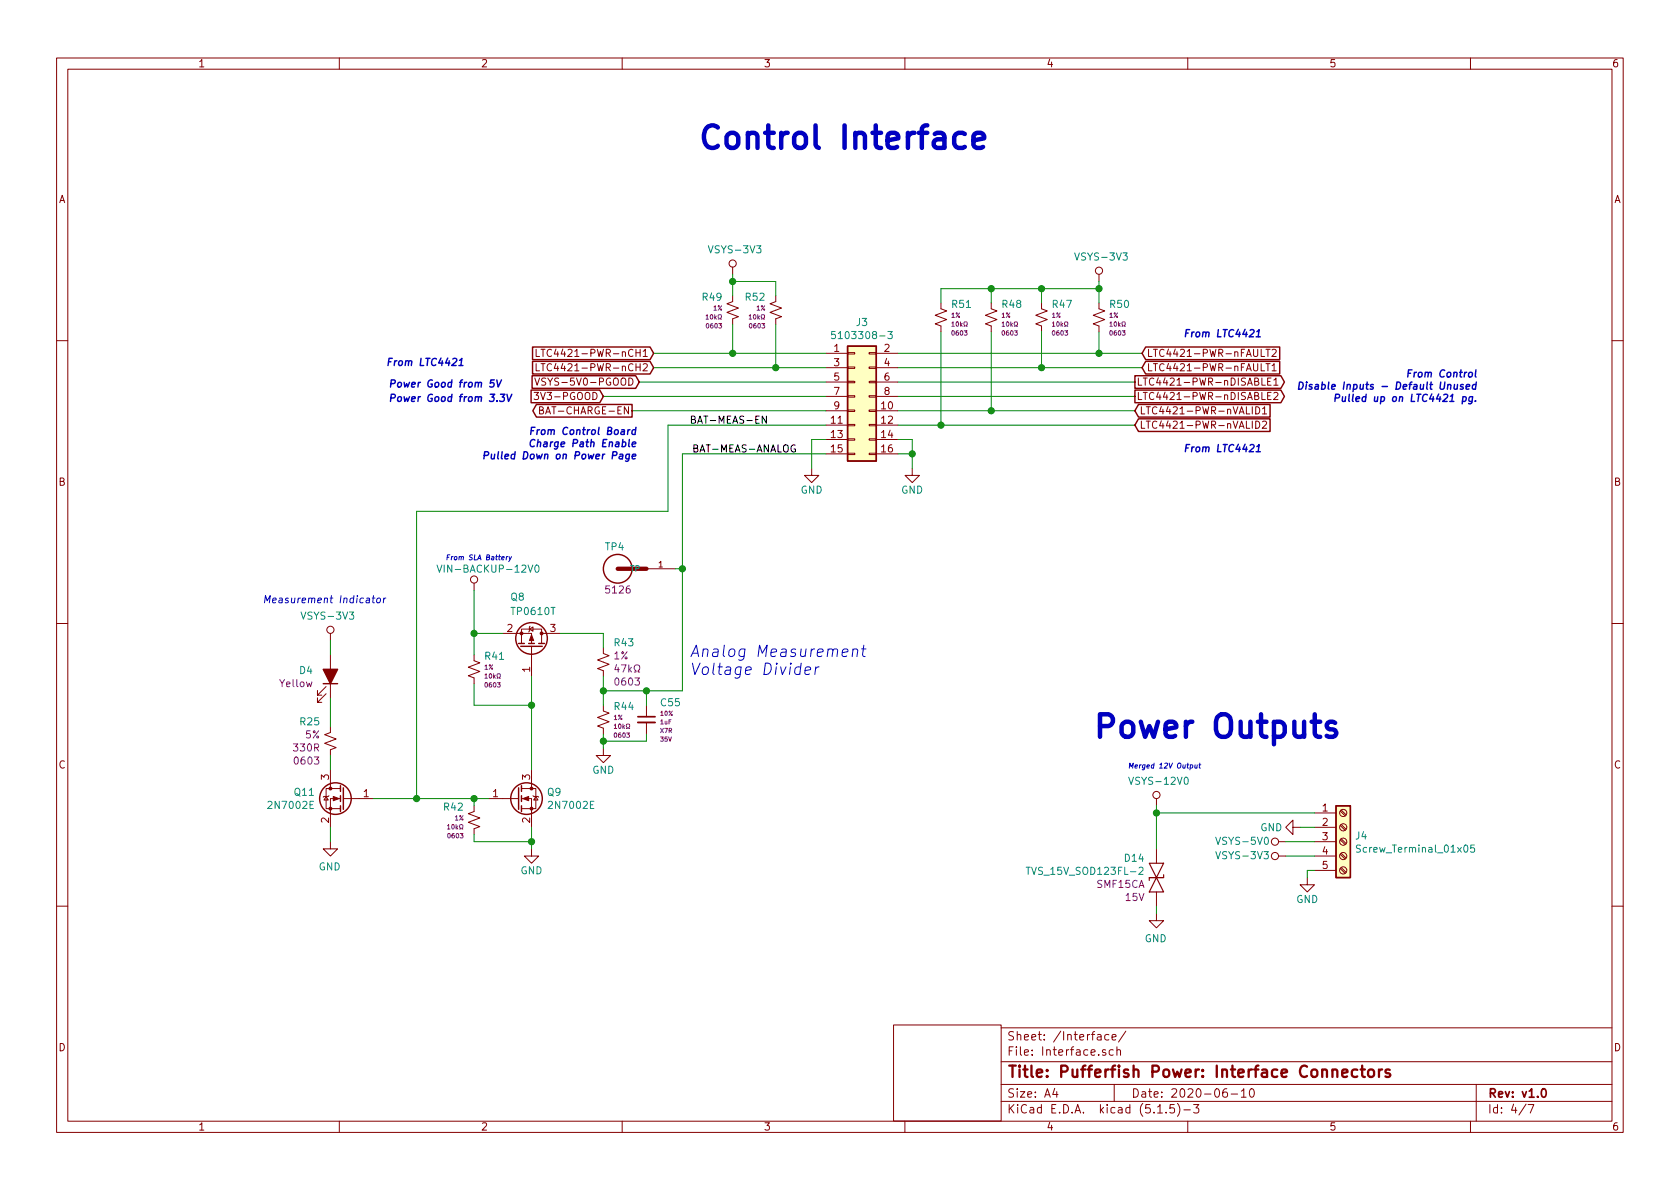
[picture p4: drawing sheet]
<svg xmlns="http://www.w3.org/2000/svg" width="297mm" height="210mm" viewBox="0 0 297 210" stroke-linecap="round" stroke-linejoin="round" font-family="sans-serif">
<g fill="none" stroke="#840000" stroke-width=".18">
<path d="M10 10.3h277v189.9h-277zM12 12.2h273v186.1h-273zM60 10.3v1.9M110 10.3v1.9M160 10.3v1.9M210 10.3v1.9M260 10.3v1.9M129.5 52.3v1l-1 .4 2.1 .8-2.1 .7 2.1 .8-1.1 .4v1M129.5 47.2v1.3M137.2 52.3v1l-1.1 .4 2.1 .8-2.1 .7 2.1 .8-1 .4v1M166.4 53.6v1l1 .4-2 .7 2 .8-2 .8 1 .4v1M175.3 53.6v1l1 .4-2.1 .7 2.1 .8-2.1 .8 1.1 .4v1"/>
<path d="M184.1 53.6v1l1.1 .4-2.1 .7 2.1 .8-2.1 .8 1 .4v1M194.3 53.6v1l1 .4-2 .7 2 .8-2 .8 1 .4v1M194.3 48.5v1.3M10 60.2h2M94.4 69.4h.8l-.4 .5 .3 .1 .1 .4-.2 .3-.6-.2M94.6 66.8l.4 1.3 .4-1.3M94.8 61.8v1.2h.6M94.8 64.3v1.3h.6M95.4 72.5h.5l.2-.2-.1-.2-.6-.2v1.3h.5l.2-.1v-.3l-.3-.3M95.7 61.8h.7M95.7 64.3h.7M96 61.8v1.2"/>
<path d="M96 64.3v1.3M96.5 66.9l-.5-.1-.2 .2v.2l.1 .2 .5 .2 .1 .3-.3 .2h-.4M97.5 61.9a.6 .6 0 0 0-.8 .4 .6 .6 0 0 0 .6 .7l.2-.1M97.5 64.4a.6 .6 0 0 0-.8 .5 .6 .6 0 0 0 .6 .7l.2-.1M146 62.5h3.9M146 72.6h3.9M146 75.2h3.9M146 77.7h3.9M146 65h3.9M146 67.6h3.9M146 70.1h3.9M149.9 75.1h1.2v.2h-1.2z"/>
<path d="M149.9 77.6h1.2v.2h-1.2zM149.9 72.5h1.2v.3h-1.2zM149.9 67.4h1.2v.3h-1.2zM149.9 64.9h1.2v.2h-1.2zM149.9 62.4h1.2v.2h-1.2zM149.9 70h1.2v.2h-1.2zM153.7 75.1h1.2v.2h-1.2zM153.7 77.6h1.2v.2h-1.2zM153.7 72.5h1.2v.3h-1.2zM153.7 67.4h1.2v.3h-1.2zM153.7 64.9h1.2v.2h-1.2zM153.7 62.4h1.2v.2h-1.2z"/>
<path d="M153.7 70h1.2v.2h-1.2zM154.9 62.5h3.8M154.9 72.6h3.8M154.9 75.2h3.8M154.9 77.7h3.8M154.9 65h3.8M154.9 67.6h3.8M154.9 70.1h3.8M221.4 71.9v1.3M222 74.5a.64 .64 0 0 1 .7 .6 .64 .64 0 0 1-.7 .6zM222 71.9a.64 .64 0 0 1 .7 .7 .64 .64 0 0 1-.7 .6zM223 61.8v1.2h.6"/>
<path d="M223 64.3v1.3h.6M223.1 69.4v1.3h.6M223.1 66.8v1.3h.6M223.2 74.6l.5-.1 .3 .3-.8 .9h.8M223.2 72.3l.4-.4v1.3M223.2 73.2h.8M223.8 61.8h.8M223.8 64.3h.8M224.1 70h.5M224.1 67.5h.5M224.2 61.8v1.2M224.2 64.3v1.3"/>
<path d="M224.7 69.4h-.6v1.3h.6M224.7 66.8h-.6v1.3h.6M224.9 61.9l.5-.1 .3 .3-.8 .9h.8M224.9 64.7l.4-.4v1.3M224.9 65.6h.8M225.2 69.5l.5-.1 .3 .3-.8 1h.8M225.2 67.2l.4-.4v1.3M225.2 68.1h.8M285 60.2h2M143.5 82.8v1.3h-1.3l1.3 1.2 1.3-1.2h-1.3M146 80.3h3.9M149.9 80.1h1.2v.3h-1.2z"/>
<path d="M153.7 80.1h1.2v.3h-1.2zM154.9 80.3h3.8M161.3 82.8v1.3h-1.3l1.3 1.2 1.3-1.2h-1.3M10 110.3h2M58.4 112v1.3M58.4 115.8v7.6M83.8 115.8v1l1 .4-2 .8 2 .7-2 .8 1 .4v1M83.8 103.1v1.3M88.9 112h5.1v1.8M92.2 113.8v-2.6h3.6v2.6M93.6 111.2l.6-.3v.7zM93.7 110.7l-.1 .2v.7l-.1 .2"/>
<path d="M94 114.3v5.3M95.8 112h3.3M106.7 114.5v1.1l1 .3-2 .8 2 .8-2 .7 1 .4v1M114.3 100.6h5.1M285 110.3h2M57.7 122.7l-1.6 1.5v-.8v.8h.8M57.7 121.4l-1.6 1.5v-.7v.7h.8M58.4 128.5v1l-1 .4 2 .8-2 .7 2 .8-1 .4v1M58.4 136.1v3.3M60.2 139.4h-2.5v3.6h2.5M92.2 139.4h2.5v3.6h-2.5M94 136.1v3.3"/>
<path d="M106.7 124.7v1l1 .4-2 .8 2 .7-2 .8 1 .4v1M106.7 132.3v1.3h-1.3l1.3 1.3 1.2-1.3h-1.2M114.3 124.7v2M114.3 127.8v2M57.7 140.8l.3 .7h-.7zM58.2 140.7l-.2 .1h-.7l-.2 .2M58.4 148.8v1.3h-1.3l1.3 1.3 1.3-1.3h-1.3M60.2 141.2h-1.8v5.1M60.7 141.2h5.3M83.8 142.5v1l-1 .4 2 .7-2 .8 2 .8-1 .4v1M86.4 141.2h5.3M92.2 141.2h1.8v5.1"/>
<path d="M94 150.1v1.3h1.2l-1.2 1.2-1.3-1.2h1.3M94.2 140.7l.2 .1h.7l.1 .2M94.7 140.8l.4 .7h-.7zM204.5 141.2v1.3M204.5 150.1v2.5M204.5 157.7v2.6M226.1 148.8h1.2M226.1 151.4h1.2M228.6 146.3v-1.3l-1.3 1.3 1.3 1.3v-1.3h1.3M231.1 155.2v1.3h1.3l-1.3 1.2-1.2-1.2h1.2M232.4 143.8h3.8M232.4 146.3h3.8"/>
<path d="M232.4 148.8h3.8M232.4 151.4h3.8M232.4 153.9h3.8M237 153.6l.8 .8M237 151l.8 .9M237 148.5l.8 .8M237 146l.8 .8M237 143.4l.8 .9M237.1 153.4l.9 .8M237.1 150.9l.9 .8M237.1 148.3l.9 .9M237.1 145.8l.9 .8"/>
<path d="M237.1 143.3l.9 .8M10 160.2h2M204.5 161.5v1.3h-1.3l1.3 1.3 1.2-1.3h-1.2M285 160.2h2M60 198.3v1.9M110 198.3v1.9M158 181.2h19v17h-19zM160 198.3v1.9M177 194.8h108M177 191.8h108M177 187.8h108M177 181.8h108"/>
<path d="M186.5 192.5l-.4 1h1M186.8 193v1M194.1 183h.5l.1 .9M194.7 183.3l-.5 .1a.29 .29 0 0 0-.2 .2 .29 .29 0 0 0 .2 .3l.5-.1M195.5 185.7l-.4-.1-.2 .2 .1 .2 .5 .2v.3h-.6M196.1 183l-.5-.1-.3 .3 .1 .6 .2 .1 .5-.1M196.6 183.4l.7-.1v-.3l-.5-.1-.2 .2 .1 .7h.6M196.8 185.7l-.4-.1-.3 .3 .1 .6 .2 .1 .4-.1M197 191.8v3M197.5 185.7l.2-.1 .3 .1 .1 .9M197.5 185.1v1.5M199.1 182.3l-1.3 2"/>
<path d="M204.7 196.8h.8M206.2 196.7v.1M207.6 195.3h-.7l-.1 .7 .2-.1 .5 .1 .2 .2-.1 .5-.2 .1-.6-.1M208.2 195.1a1.71 1.71 0 0 1 0 2.3M209.3 196.3h1.2M210 198.3v1.9M211 195.3h1l-.5 .6 .4 .1v.7l-.2 .1-.7-.1M216.9 192.5a.62 .62 0 0 0-.7 .7l.1 .7 .2 .1 .5-.1v-.5l-.1-.2-.4-.1-.3 .3M217.7 193.5h1.1M219.5 193l.4-.5v1.5M219.5 194h.8M221.1 192.6l.2-.1a.8 .8 0 0 1 .5 .8 .8 .8 0 0 1-.5 .7 1 1 0 0 1-.2-1.4z"/>
<path d="M260 198.3v1.9M261 191.8v6.5M269.8 195.2l-1.2 2M270.2 195.3h1l-.6 1.5"/>
<circle cx="129.5" cy="46.6" r=".63"/>
<circle cx="194.3" cy="47.9" r=".63"/>
<circle cx="58.4" cy="111.4" r=".63"/>
<circle cx="83.8" cy="102.5" r=".63"/>
<circle cx="204.5" cy="140.6" r=".63"/>
<circle cx="225.4" cy="148.8" r=".63"/>
<circle cx="225.4" cy="151.4" r=".63"/>
<circle cx="237.5" cy="151.4" r=".63"/>
<circle cx="237.5" cy="146.3" r=".63"/>
<circle cx="237.5" cy="148.8" r=".63"/>
<circle cx="237.5" cy="153.9" r=".63"/>
<circle cx="237.5" cy="143.8" r=".63"/>
</g>
<path d="M112.8 126.7h3M272.7 192.7l.2-.2a.81 .81 0 0 1 .6 .6 .81 .81 0 0 1-.3 .8l-.2 .1a.79 .79 0 0 1-.3-1.3z" fill="none" stroke="#840000" stroke-width=".3"/>
<path d="M237.3 189.8l1-.2-.1-.4-.6-.1-.3 .3 .1 .9 .2 .1 .6-.1M240 189.2a.65 .65 0 0 0-1 .3l.1 .8a.67 .67 0 0 0 .9 0M240.6 189.1h.7M240.8 188.4v1.8l.1 .1 .4 .1M242 189.3a.56 .56 0 0 1 1 .2v.6a.55 .55 0 0 1-.6 .4 .55 .55 0 0 1-.5-.4zM243.8 189.1v1.3M244.4 189.1a.45 .45 0 0 0-.6 .4M245.7 189.2a.49 .49 0 0 0-.7 .2v.3l.5 .1 .3 .3-.1 .2-.2 .1-.5-.1" fill="none" stroke="#840000" stroke-width=".41"/>
<g fill="none" stroke="#840084" stroke-width=".18">
<path d="M124.8 55.8l.2-.2v.8M124.8 56.4h.5M127 56.4h.2l-.2-.6 .2-.2 .3 .1 .1 .4-.2 .3h.2M132.5 55.8l.2-.2v.8M132.5 56.4h.4M134.6 56.4h.2l-.2-.6 .2-.2 .4 .1v.4l-.2 .3h.2M168.3 57.1l.2-.2v.8M168.3 57.7h.4M170.4 57.7h.2l-.2-.6 .3-.2 .3 .1v.3l-.2 .4h.2M177.2 57.1l.2-.2v.8M177.2 57.7h.4M179.3 57.7h.2l-.2-.6 .3-.2 .3 .1v.3l-.2 .4h.2"/>
<path d="M186.1 57.1l.2-.2v.8M186.1 57.7h.4M188.2 57.7h.2l-.2-.6 .2-.2 .4 .1v.3l-.2 .4h.2M196.2 57.1l.2-.2v.8M196.2 57.7h.5M198.4 57.7h.2l-.2-.6 .2-.2 .3 .1 .1 .3-.2 .4h.2M85.8 119.3l.2-.2v.8M85.8 119.9h.4M87.9 119.9h.2l-.2-.6 .2-.2 .3 .1 .1 .4-.2 .3h.2M109 117.5l-.3 .9h.8M112.1 118.8h.3v-.2a.55 .55 0 0 1-.2-.8 .55 .55 0 0 1 .9-.1v.2a.55 .55 0 0 1-.3 .7v.2h.3M108.6 128.2l.2-.2v.8"/>
<path d="M108.6 128.8h.4M110.7 128.8h.2l-.2-.6 .3-.2 .3 .1v.3l-.1 .4h.1M79.1 146l.2-.2v.8M79.1 146.6h.5M81.3 146.6h.1l-.1-.6 .2-.2 .3 .1v.3l-.1 .4h.1"/>
</g>
<path d="M147.7 58.6h-.6l-.1 .6 .2-.1 .5 .1v.6l-.2 .1-.5-.1M157 58.6h.8l-.4 .5 .3 .1v.6l-.5 .1-.2-.1M77.3 99.9l.4 1.3 .4-1.3M94.7 100l.2-.1a.67 .67 0 0 1 .4 .7 .67 .67 0 0 1-.4 .6l-.3-.5zM199.6 137.4l.4 1.3 .4-1.3M181.4 153.4h.8M201.4 153.5l.5-.1 .2 .3v.2l-.8 .7h.8M240.5 149.5l-.4-.1-.2 .1v.5l.6 .2v.3l-.2 .2-.5-.1M260.7 149.4h-.6l-.1 .6 .2-.1 .4 .1 .1 .6-.2 .1-.5-.1" fill="none" stroke="#008484" stroke-width=".18"/>
<g fill="none" stroke="#840000" stroke-width=".25">
<path d="M93.9 69h12.1l.7 1.1-.7 1.1h-12.1zM94.1 66.4h18.3l.6 1.2-.6 1.1h-18.3zM94.2 61.4h20.7l.7 1.1-.7 1.1h-20.7zM94.2 63.9h20.7l.7 1.1-.7 1.1h-20.7zM94.8 71.5h17v2.3h-17l-.6-1.2zM149.9 61.2h5v20.3h-5zM200.7 69h25.8l.6 1.1-.6 1.1h-25.8zM200.7 66.4h25.8l.6 1.2-.6 1.1h-25.8zM201.3 74.1h23.3v2.2h-23.3l-.6-1.1zM201.3 71.5h23.3v2.3h-23.3l-.6-1.2zM202.6 61.4h23.7v2.2h-23.7l-.7-1.1zM202.6 63.9h23.7v2.2h-23.7l-.7-1.1z"/>
<path d="M91.7 113.8h1M92.1 114.3h3.8M93.5 113.8h1M95.2 113.8h1.1M57.1 120.9h2.6M60.2 138.9v1M60.7 139.3v3.8M91.7 139.3v3.8M92.2 138.9v1M60.2 140.7v1M60.2 142.5v1M92.2 140.7v1"/>
<path d="M92.2 142.5v1M236.2 142.5h2.6v12.7h-2.6z"/>
<circle cx="94" cy="112.9" r="2.79"/>
<circle cx="109.2" cy="100.6" r="2.54"/>
<circle cx="59.3" cy="141.2" r="2.79"/>
<circle cx="93.1" cy="141.2" r="2.79"/>
</g>
<g fill="#840000" stroke="#840000" stroke-width=".18">
<path d="M92.5 141.2l1-.4v.8z"/>
<path d="M94 112.3l.4 1h-.8z"/>
<path d="M58.9 140.8l1 .4-1 .4z"/>
<circle cx="94" cy="143" r=".25"/>
<circle cx="94" cy="139.4" r=".25"/>
<circle cx="92.2" cy="112" r=".25"/>
<circle cx="95.8" cy="112" r=".25"/>
<circle cx="58.4" cy="143" r=".25"/>
<circle cx="58.4" cy="139.4" r=".25"/>
</g>
<path d="M203.2 152.6h2.5l-1.2 2.6zM204.5 155.2l1.2 2.5h-2.5zM205.7 155.2h-2.5v.5M205.7 154.7v.5h-2.5" fill="none" stroke="#840000" stroke-width=".2"/>
<g fill="#ffffc2" stroke="#ffffc2" stroke-width=".18">
<path d="M236.2 142.5h2.6v12.7h-2.6z"/>
<path d="M149.9 61.2h5v20.3h-5z"/>
</g>
<path d="M109.2 100.6h5.1" fill="none" stroke="#840000" stroke-width=".76"/>
<path d="M57.1 118.4h2.6l-1.3 2.5z" fill="#840000" stroke="#840000" stroke-width=".25"/>
<path d="M112.8 127.8h3" fill="none" stroke="#840000" stroke-width=".33"/>
<g fill="none" stroke="#008400" stroke-width=".18">
<path d="M129.5 48.5v3.8M129.5 57.4v5.1M129.5 49.8h7.7v2.5M137.2 57.4v7.6M166.4 58.7v16.5M175.3 51v2.6M175.3 58.7v13.9M184.1 51v2.6M184.1 58.7v6.3M194.3 51h-27.9v2.6M194.3 49.8v3.8M194.3 58.7v3.8"/>
<path d="M106.7 70.1h39.3M111.8 72.6h34.2M113 67.6h33M115.6 65h30.4M115.6 62.5h30.4M146 75.2h-27.9v15.2h-44.4v50.8M146 77.7h-2.5v5.1M158.7 72.6h42M158.7 65h43.2M158.7 62.5h43.2M158.7 70.1h42M158.7 67.6h42"/>
<path d="M158.7 75.2h42M158.7 77.7h2.6v5.1M146 80.3h-25.4v41.9h-13.9M158.7 80.3h2.6M58.4 113.3v2.5M83.8 104.4v11.4M83.8 112h5.1M94 119.6v16.5M99.1 112h7.6v2.5M106.7 119.6v5.1M119.4 100.6h1.2M58.4 123.4v5.1"/>
<path d="M58.4 133.6v2.5M83.8 120.9v3.8h10.2M106.7 129.8v2.5M114.3 122.2v2.5M114.3 129.8v1.3h-7.6M58.4 146.3v2.5M66 141.2h20.4M83.8 141.2v1.3M83.8 147.6v1.2h10.2M94 146.3v3.8M204.5 142.5v7.6M204.5 143.8h27.9"/>
<path d="M227.3 148.8h5.1M227.3 151.4h5.1M229.9 146.3h2.5M232.4 153.9h-1.3v1.3M204.5 160.3v1.2"/>
</g>
<path d="M122.3 74.2l.5-.1 .1-.4-.6-.1v1.2h.4l.3-.2v-.2l-.3-.2M122.7 79.3l.5-.1 .1-.2v-.2l-.6-.1v1.2h.5l.1-.1 .1-.3-.3-.2" fill="none" stroke="#000" stroke-width=".18"/>
<g fill="none" stroke="#0000c2" stroke-width=".25">
<path d="M209.7 58.9h.4M210.3 58.3h-.5l-.2 1.3M210.8 58.7l-.1 .9M68.7 64h.4M69.4 63.4h-.6l-.2 1.2M69.8 63.8l-.1 .8M87.4 67.2h-.6l-.1 .6 .5-.1 .2 .2-.1 .3-.2 .2-.5-.1M87.8 67.2l.3 1.2 .6-1.2M88.1 79.9l-.1 1.1 .1 .1M88.5 69.7h.8l-.5 .5 .4 .1v.5l-.3 .2-.6-.1M88.8 79.9l-.2 1.1 .2 .1M89.6 69.7l.3 1.3 .6-1.3"/>
<path d="M93.9 76.2h.4M94.6 75.6h-.6l-.2 1.2M94.6 77.8a.61 .61 0 0 0-.9 .4 .61 .61 0 0 0 .5 .8l.3-.1M95 76l-.1 .8M95.1 78.3l.2-.1h.3l-.1 .8M95.1 77.7l-.1 1.3M95.4 76l-.4 .2M95.9 76h.3l.2 .2-.1 .4-.2 .2h-.3l-.1-.2zM209.7 79.2h.4M210.3 78.6h-.5l-.2 1.3M210.8 79l-.1 .9M229.8 67.6a.65 .65 0 0 1 .6 .7 .65 .65 0 0 1-.8 .5z"/>
<path d="M231 68l-.1 .8M231 67.6v.1M232 68h-.3l-.2 .2v.1l.5 .2-.1 .3h-.5M232.6 68h.5l-.1 .8M233.1 68.3l-.5 .1-.1 .3 .1 .1h.4M233.8 68h.4l.1 .6-.3 .2h-.3M233.8 67.6l-.1 1.2M236.1 70.4l.7-.1v-.5l-.1-.1h-.5l-.2 1.3M237.4 70.1v.8l.2 .1 .2-.1M237.9 70.1l-.1 .9M238.6 69.7l-.1 1.1 .1 .2M239.3 69.7l-.2 1.1 .2 .2"/>
<path d="M249 66h.4M249.7 65.4h-.7l-.1 1.3M85.6 80.5l.7-.1 .1-.4-.2-.1h-.5l-.2 1.2M86.9 80.3v.8h.3l.2-.1M87.5 80.3l-.1 .8"/>
</g>
<g fill="none" stroke="#0000c2" stroke-width=".18">
<path d="M88.7 98.7l.5-.1-.1-.2-.4 .1v.5h.4M89.6 98.4l-.1 .6M89.8 98.4l-.3 .2M90 98.4l.1 .6M90.4 98.4l-.5 .9M46.8 106.6l.1-1.3 .3 .9 .6-.9-.2 1.3M48.2 106.2l.6-.1v-.3h-.5l-.1 .6 .1 .2 .4-.1M68.2 105.8l-.4 .2M142.3 118.6l1-.2v-.4l-.2-.1-.6 .1-.2 1 .2 .3 .6-.1M144.2 117.9l-.1 1.4M144.8 117.9l-.4 .1-.2 .3M148.9 115.4l1-.2v-.3l-.2-.1-.6 .1-.2 .9 .2 .3 .6-.1"/>
<path d="M150.8 115a.56 .56 0 0 1 .8-.1l-.1 1.2M150.8 114.8l-.1 1.3M152.3 114.8h.8M152.7 114.1l-.2 1.7 .1 .2 .4 .1M210.5 135.3h.3l.1 .4-.2 .1h-.3M211.3 135.2v.6h.3M211.7 135.2l-.1 .6M212 135.2h.3M212.1 134.9l-.1 .8 .2 .1"/>
</g>
<path d="M170.6 23.7l-.4-.2h-.8l-.5 .4-.2 .4v1.1l.4 .6 .3 .2h.8l.4-.2M172.1 24.8l1.9-.3v-.4l-.2-.4-.4-.2h-.7l-.4 .2-.2 .4v1.5l.2 .4 .4 .2h.7l.4-.2M236.1 127.8l-.4-.2h-.6l-.4 .2-.1 .4 .1 .6 .4 .2h.6l.4 .2 .2 .3-.2 .6-.4 .2h-.8l-.3-.2" fill="none" stroke="#0000c2" stroke-width=".79"/>
<g fill="#008400" stroke="#008400" stroke-width=".25">
<circle cx="175.3" cy="51" r=".51"/>
<circle cx="83.8" cy="141.2" r=".51"/>
<circle cx="114.3" cy="122.2" r=".51"/>
<circle cx="83.8" cy="112" r=".51"/>
<circle cx="73.7" cy="141.2" r=".51"/>
<circle cx="120.7" cy="100.6" r=".51"/>
<circle cx="94" cy="124.7" r=".51"/>
<circle cx="161.3" cy="80.3" r=".51"/>
<circle cx="184.2" cy="51" r=".51"/>
<circle cx="94" cy="148.8" r=".51"/>
<circle cx="204.5" cy="143.8" r=".51"/>
<circle cx="194.3" cy="51" r=".51"/>
<circle cx="137.2" cy="65" r=".51"/>
<circle cx="106.7" cy="131.1" r=".51"/>
<circle cx="194.3" cy="62.5" r=".51"/>
<circle cx="129.5" cy="49.8" r=".51"/>
<circle cx="184.2" cy="65" r=".51"/>
<circle cx="129.5" cy="62.5" r=".51"/>
<circle cx="175.3" cy="72.6" r=".51"/>
<circle cx="166.4" cy="75.2" r=".51"/>
<circle cx="106.7" cy="122.2" r=".51"/>
</g>
<g font-size="5.6" fill="#0000c2">
<text x="123.2" y="26.4">Control Interface</text>
<text x="193" y="130.5">Power Outputs</text>
</g>
<g font-size="2.8" fill="#0000c2">
<text x="121.9" y="116.2">Analog Measurement</text>
<text x="121.9" y="119.4">Voltage Divider</text>
</g>
<text font-size="2.8" fill="#840000" x="178" y="190.5">Title: Pufferfish Power: Interface Connectors</text>
<g font-size="2.1" fill="#840000">
<text x="178" y="184">Sheet: /Interface/</text>
<text x="178" y="186.7">File: Interface.sch</text>
<text x="178" y="196.9">KiCad E.D.A. kicad (5.1.5)-3</text>
<text x="178" y="194.1">Size: A4</text>
<text x="200" y="194.1">Date: 2020-06-10</text>
<text x="263" y="194.1">Rev: v1.0</text>
<text x="263" y="196.9">Id: 4/7</text>
</g>
<g font-size="1.8" fill="#840000">
<text x="35" y="11.9">1</text>
<text x="85" y="11.9">2</text>
<text x="135" y="11.9">3</text>
<text x="185" y="11.9">4</text>
<text x="235" y="11.9">5</text>
<text x="285" y="11.9">6</text>
<text x="10.4" y="35.9">A</text>
<text x="285.4" y="35.9">A</text>
<text x="97.5" y="63.1">LTC4421-PWR-nCH1</text>
<text x="97.5" y="65.7">LTC4421-PWR-nCH2</text>
<text x="147.5" y="62.2">1</text>
<text x="147.5" y="64.8">3</text>
<text x="156.4" y="62.2">2</text>
<text x="156.4" y="64.8">4</text>
<text x="202.7" y="63.1">LTC4421-PWR-nFAULT2</text>
<text x="202.7" y="65.7">LTC4421-PWR-nFAULT1</text>
<text x="95.6" y="70.7">3V3-PGOOD</text>
<text x="96.6" y="68.2">VSYS-5V0-PGOOD</text>
<text x="147.5" y="67.3">5</text>
<text x="147.5" y="69.8">7</text>
<text x="156.4" y="67.3">6</text>
<text x="156.4" y="69.8">8</text>
<text x="200.9" y="70.7">LTC4421-PWR-nDISABLE2</text>
<text x="200.9" y="68.2">LTC4421-PWR-nDISABLE1</text>
<text x="96.6" y="73.3">BAT-CHARGE-EN</text>
<text x="147" y="74.9">11</text>
<text x="147" y="77.5">13</text>
<text x="147.5" y="72.4">9</text>
<text x="155.9" y="72.4">10</text>
<text x="155.9" y="74.9">12</text>
<text x="155.9" y="77.5">14</text>
<text x="201.4" y="75.8">LTC4421-PWR-nVALID2</text>
<text x="201.4" y="73.3">LTC4421-PWR-nVALID1</text>
<text x="147" y="80">15</text>
<text x="155.9" y="80">16</text>
<text x="10.4" y="85.9">B</text>
<text x="285.4" y="85.9">B</text>
<text x="89.7" y="111.8">2</text>
<text x="97.3" y="111.8">3</text>
<text x="93.7" y="118.8" transform="rotate(-90 93.7 118.8)">1</text>
<text x="10.4" y="135.9">C</text>
<text x="58.2" y="137.9" transform="rotate(-90 58.2 137.9)">3</text>
<text x="93.7" y="137.9" transform="rotate(-90 93.7 137.9)">3</text>
<text x="285.4" y="135.9">C</text>
<text x="64.3" y="141">1</text>
<text x="87.1" y="141">1</text>
<text x="233.8" y="143.5">1</text>
<text x="58.2" y="145.5" transform="rotate(-90 58.2 145.5)">2</text>
<text x="93.7" y="145.5" transform="rotate(-90 93.7 145.5)">2</text>
<text x="233.8" y="146">2</text>
<text x="233.8" y="148.6">3</text>
<text x="233.8" y="151.1">4</text>
<text x="233.8" y="153.7">5</text>
<text x="10.4" y="185.9">D</text>
<text x="285.4" y="185.9">D</text>
<text x="35" y="199.9">1</text>
<text x="85" y="199.9">2</text>
<text x="135" y="199.9">3</text>
<text x="185" y="199.9">4</text>
<text x="235" y="199.9">5</text>
<text x="285" y="199.9">6</text>
</g>
<g font-size="1.8" fill="#008484">
<text x="125.8" y="44.8">VSYS-3V3</text>
<text x="190.5" y="46.1">VSYS-3V3</text>
<text x="124.3" y="53.2">R49</text>
<text x="131.9" y="53.2">R52</text>
<text x="148.2" y="60">5103308-3</text>
<text x="151.4" y="57.7">J3</text>
<text x="168.4" y="54.5">R51</text>
<text x="177.3" y="54.5">R48</text>
<text x="186.2" y="54.5">R47</text>
<text x="196.3" y="54.5">R50</text>
<text x="141.6" y="87.3">GND</text>
<text x="159.3" y="87.3">GND</text>
<text x="78.5" y="101.3">VIN-BACKUP-12V0</text>
<text x="107.1" y="97.3">TP4</text>
<text x="90.3" y="106.2">Q8</text>
<text x="53.7" y="109.6">VSYS-3V3</text>
<text x="90.6" y="108.8">TP0610T</text>
<text x="53" y="119.2">D4</text>
<text x="85.8" y="116.7">R41</text>
<text x="108.7" y="114.3">R43</text>
<text x="108.7" y="125.6">R44</text>
<text x="116.9" y="124.9">C55</text>
<text x="53.1" y="128.3">R25</text>
<text x="104.7" y="136.8">GND</text>
<text x="47.7" y="143">2N7002E</text>
<text x="52.1" y="140.7">Q11</text>
<text x="78.5" y="143.4">R42</text>
<text x="96.8" y="140.7">Q9</text>
<text x="97.3" y="143">2N7002E</text>
<text x="200.2" y="138.8">VSYS-12V0</text>
<text x="215.5" y="149.4">VSYS-5V0</text>
<text x="222.8" y="147">GND</text>
<text x="239.7" y="148.5">J4</text>
<text x="56.3" y="153.9">GND</text>
<text x="92" y="154.6">GND</text>
<text x="182.3" y="154.7">TVS_15V_SOD123FL-2</text>
<text x="198.9" y="152.4">D14</text>
<text x="215.5" y="151.9">VSYS-3V3</text>
<text x="240.6" y="150.8">Screw_Terminal_01x05</text>
<text x="229.2" y="159.7">GND</text>
<text x="202.4" y="166.6">GND</text>
</g>
<g font-size="1.8" fill="#0000c2">
<text x="211.2" y="59.6">From LTC4421</text>
<text x="70.3" y="64.7">From LTC4421</text>
<text x="68.6" y="71.1">Power Good from 3.3V</text>
<text x="68.6" y="68.5">Power Good from 5V</text>
<text x="235" y="68.9">Disable Inputs - Default Unused</text>
<text x="240" y="71.1">Pulled up on LTC4421 pg.</text>
<text x="250.4" y="66.7">From Control</text>
<text x="96.2" y="76.9">From Control Board</text>
<text x="89.3" y="81.2">Pulled Down on Power Page</text>
<text x="96.3" y="79.1">Charge Path Enable</text>
<text x="211.2" y="80">From LTC4421</text>
<text x="49.2" y="106.7">Measurement Indicator</text>
</g>
<g font-size="1.8">
<text x="123.5" y="74.9">BAT-MEAS-EN</text>
<text x="123.4" y="80">BAT-MEAS-ANALOG</text>
</g>
<g font-size="1.8" fill="#840084">
<text x="107.3" y="104.9">5126</text>
<text x="108.5" y="116.6">1%</text>
<text x="109.4" y="118.9">47k</text>
<text x="49.6" y="121.5">Yellow</text>
<text x="108.9" y="121.2">0603</text>
<text x="54" y="130.6">5%</text>
<text x="52" y="132.9">330R</text>
<text x="52.2" y="135.2">0603</text>
<text x="194" y="157">SMF15CA</text>
<text x="199.1" y="159.3">15V</text>
</g>
<text font-size="1.4" fill="#008484" x="111.5" y="101.1">TP</text>
<text font-size="1.4" fill="#840000" x="116.5" y="100.3">1</text>
<g font-size="1.2" fill="#0000c2">
<text x="78.7" y="99.1">From SLA Battery</text>
<text x="199.4" y="135.9">Merged 12V Output</text>
</g>
<g font-size="1.1" fill="#840084">
<text x="125" y="58">0603</text>
<text x="125.3" y="56.5">10k</text>
<text x="126.1" y="54.9">1%</text>
<text x="132.6" y="58">0603</text>
<text x="132.9" y="56.5">10k</text>
<text x="133.8" y="54.9">1%</text>
<text x="168.2" y="56.2">1%</text>
<text x="168.4" y="59.3">0603</text>
<text x="168.8" y="57.7">10k</text>
<text x="177.1" y="56.2">1%</text>
<text x="177.3" y="59.3">0603</text>
<text x="177.6" y="57.7">10k</text>
<text x="186" y="56.2">1%</text>
<text x="186.2" y="59.3">0603</text>
<text x="186.5" y="57.7">10k</text>
<text x="196.1" y="56.2">1%</text>
<text x="196.4" y="59.3">0603</text>
<text x="196.7" y="57.7">10k</text>
<text x="85.6" y="118.4">1%</text>
<text x="86.2" y="120">10k</text>
<text x="85.9" y="121.5">0603</text>
<text x="108.5" y="127.3">1%</text>
<text x="108.7" y="130.4">0603</text>
<text x="109.1" y="128.8">10k</text>
<text x="116.8" y="126.6">10%</text>
<text x="116.8" y="128.1">1uF</text>
<text x="116.8" y="129.6">X7R</text>
<text x="116.8" y="131.1">35V</text>
<text x="79.3" y="148.2">0603</text>
<text x="79.6" y="146.6">10k</text>
<text x="80.4" y="145.1">1%</text>
</g>
</svg>
